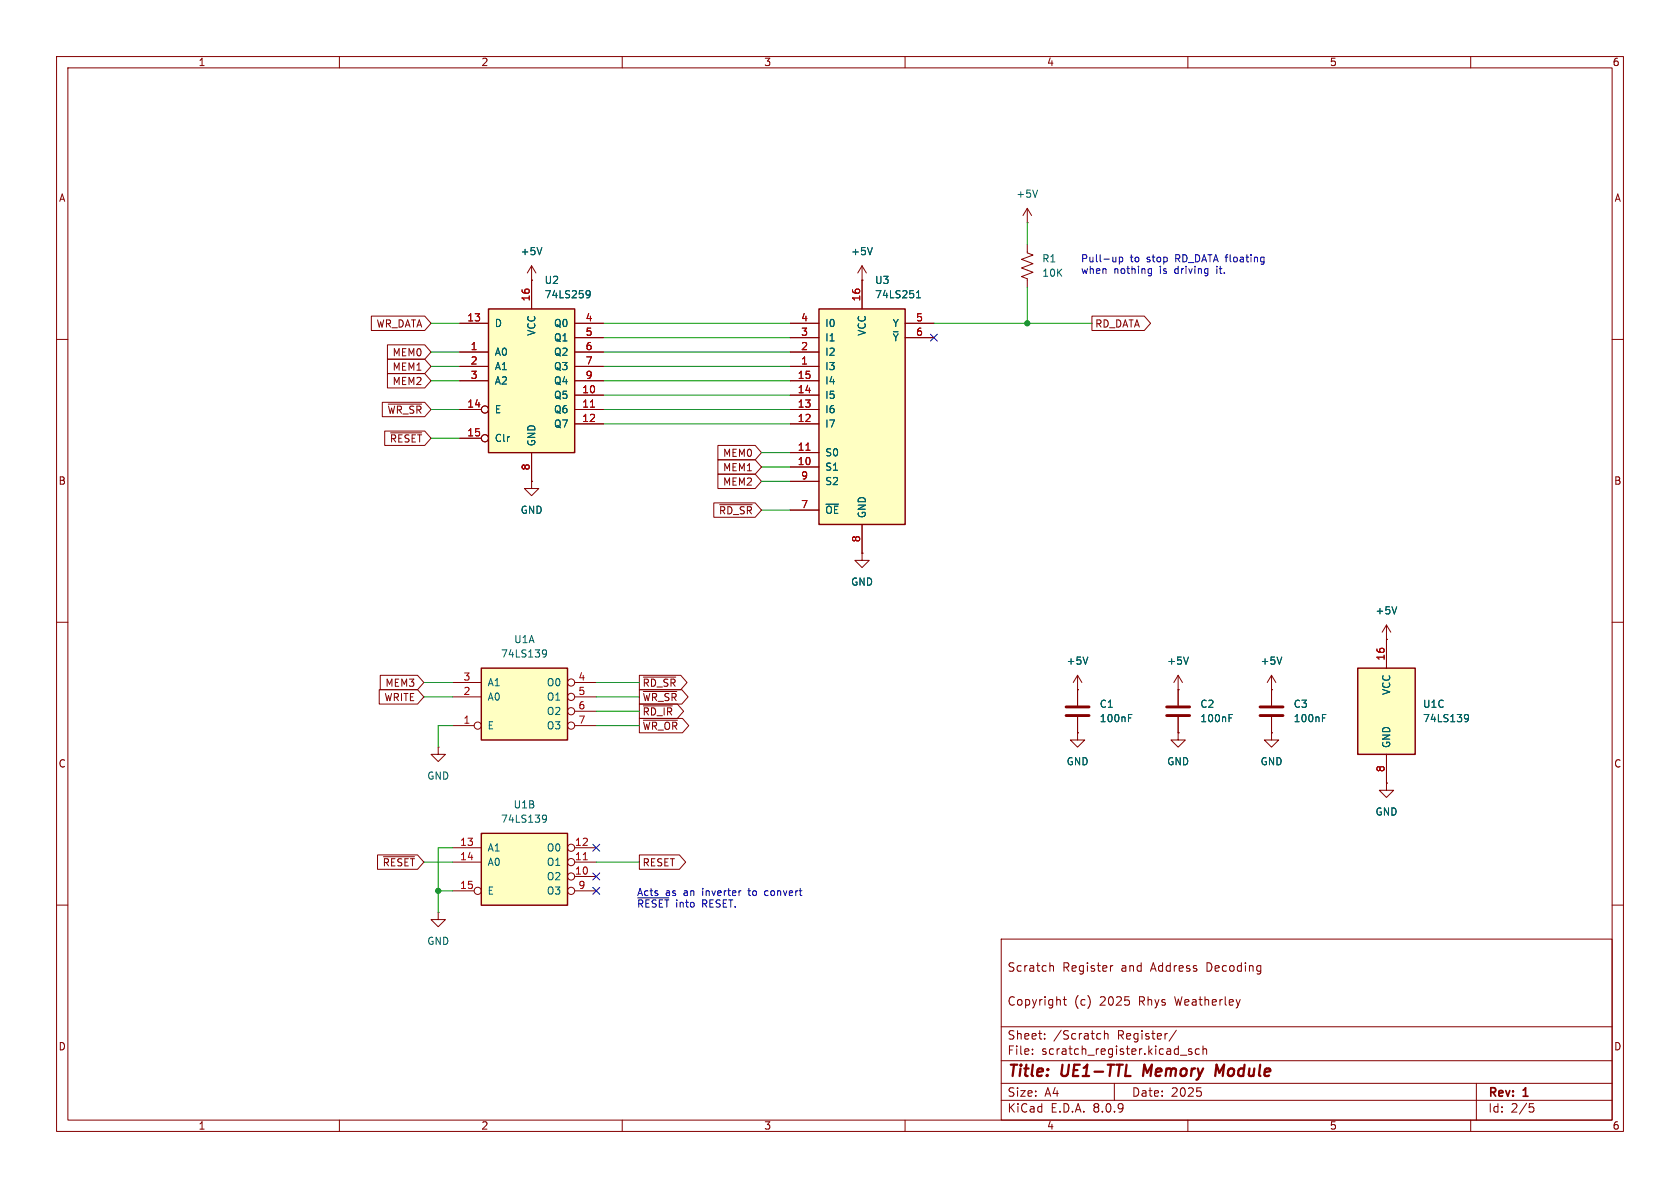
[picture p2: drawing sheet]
<svg xmlns="http://www.w3.org/2000/svg" width="297mm" height="210mm" viewBox="0 0 297 210" stroke-linecap="round" stroke-linejoin="round" font-family="sans-serif">
<g fill="none" stroke="#840000" stroke-width=".18">
<path d="M10 10h277v190h-277zM12 12h273v186h-273zM60 10v2M110 10v2M160 10v2M210 10v2M260 10v2M152.4 49.5h.1M152.4 47l-.8 1.3M152.4 47v2.5M152.4 47l.8 1.3M10 60h2"/>
<path d="M285 60h2M10 110h2M245.1 113h.1M245.1 110.5l-.8 1.3M245.1 110.5v2.5M245.1 110.5l.8 1.3M285 110h2M10 160h2M177 166h108v32h-108zM185.7 170.8h.5v.9M188 176.7h.5M188.2 176.2v1.3l.3 .2"/>
<path d="M196.3 170.7v1M196.7 170.7l-.2 .1-.2 .2M285 160h2M60 198v2M110 198v2M160 198v2M177 194.5h108M177 191.5h108M177 187.5h108M177 181.5h108M182.5 186.3v.1M182.5 185.5v.1"/>
<path d="M184.7 183.6v.1M184.7 182.8v.1M194.5 182.7l.1 .1M194.6 183.6l-.1 .1M195.2 182.2v1.5M195.2 182.8l.3-.1 .3 .1 .1 .9M197 191.5v3M208 182.1l-1.3 2M208.7 186.5h1.1M210 198v2M210.7 185.5l-.4-.1-.2 .2 .1 .2 .5 .2v.3h-.6M212 185.5l-.4-.1-.3 .3v.4l.2 .2h.5"/>
<path d="M212.2 192.9l.2 .3-.2 .5M212.7 185.5l.2-.1 .3 .1 .1 .9M212.7 184.9v1.5M260 198v2M261 191.5v6.5M270.4 195.1h.7M270.5 195.7h.4l.3 .3-.2 .5-.5 .1"/>
</g>
<path d="M202.3 188.2l-.2 2M216.4 188.2l-.8 1.4-.5-1.4-.3 2" fill="none" stroke="#840000" stroke-width=".4"/>
<path d="M154.2 43.8l-.4 1.2M246.9 107.3l-.4 1.2" fill="none" stroke="#006464" stroke-width=".18"/>
<path d="M144.8 54.6h15.2v38.1h-15.2z" fill="#ffffc2"/>
<path d="M144.8 54.6h15.2v38.1h-15.2z" fill="none" stroke="#840000" stroke-width=".25"/>
<g fill="none" stroke="#840000" stroke-width=".18">
<path d="M139.7 59.7h5.1M139.7 57.2h5.1M152.4 49.5v5.1M160 59.7h5.1M160 57.2h5.1M139.7 64.8h5.1M139.7 74.9h5.1M139.7 72.4h5.1M139.7 69.9h5.1M139.7 67.3h5.1M139.7 62.2h5.1M139.7 82.6h5.1"/>
<path d="M139.7 80h5.1M139.7 90.2h5.1M139.7 85.1h5.1M152.4 92.7v5.1M190.5 119.4l-.8 1.3M190.5 119.4v5.3M190.5 119.4l.8 1.3M208.3 119.4v5.3M208.3 119.4l-.8 1.3M208.3 119.4l.7 1.3M190.5 121.9h.1M190.5 129.5v1.3h1.3l-1.3 1.3-1.3-1.3h1.3"/>
<path d="M190.5 129.5h.1M190.5 126.7v2.8M208.3 121.9h.1M208.3 129.5v1.3h1.2l-1.2 1.3-1.3-1.3h1.3M208.3 129.5h.1M208.3 126.7v2.8"/>
</g>
<path d="M142.5 79.6h.7" fill="none" stroke="#a90000" stroke-width=".18"/>
<path d="M157.9 58.6h.9M162 52.6h.7M162 51.7l.4-.3v1.2M192.3 116.1l-.4 1.3M210.1 116.1l-.4 1.3M199.5 126.9h.4M199.5 126.3h.6M217.3 126.9h.4M217.3 126.3h.6" fill="none" stroke="#006464" stroke-width=".18"/>
<path d="M188.5 126.5h4M188.5 125h4M206.2 126.5h4.1M206.2 125h4.1" fill="none" stroke="#840000" stroke-width=".51"/>
<path d="M85.1 147.3h15.2v12.7h-15.2z" fill="#ffffc2"/>
<path d="M85.1 147.3h15.2v12.7h-15.2z" fill="none" stroke="#840000" stroke-width=".25"/>
<g fill="none" stroke="#840000" stroke-width=".18">
<path d="M94 49.5h.1M94 47l-.8 1.3M94 47v2.5M94 47l.7 1.3M94 85.1v1.3h1.2l-1.2 1.2-1.3-1.2h1.3M94 85.1h.1M152.4 97.8v1.3h1.3l-1.3 1.2-1.3-1.2h1.3M152.4 97.8h.1M80 152.4h5.1M80 149.9h5.1M80 157.5h3.8M101.6 154.9h3.8"/>
<path d="M101.6 152.4h3.8M101.6 149.9h3.8M101.6 157.5h3.8M77.5 161.3v1.3h1.2l-1.2 1.2-1.3-1.2h1.3M77.5 161.3h.1"/>
<circle cx="84.5" cy="157.5" r=".63"/>
<circle cx="101" cy="157.5" r=".63"/>
<circle cx="101" cy="154.9" r=".63"/>
<circle cx="101" cy="152.4" r=".63"/>
<circle cx="101" cy="149.9" r=".63"/>
</g>
<path d="M103.1 152h.7" fill="none" stroke="#a90000" stroke-width=".18"/>
<path d="M95.8 43.8l-.4 1.2M96 144.2l.4-.1 .2 .1a.84 .84 0 0 1-.4 1.2h-.2M96.6 144.6l-.2 .3-.4-.1" fill="none" stroke="#006464" stroke-width=".18"/>
<path d="M86.4 54.6h15.2v25.4h-15.2z" fill="#ffffc2"/>
<path d="M86.4 54.6h15.2v25.4h-15.2z" fill="none" stroke="#840000" stroke-width=".25"/>
<g fill="none" stroke="#840000" stroke-width=".18">
<path d="M181.6 39.4h.1M181.6 36.8l-.8 1.3M181.6 36.8v2.6M181.6 36.8l.8 1.3M81.3 57.2h5.1M94 49.5v5.1M101.6 57.2h5.1M101.6 59.7h5.1M81.3 62.2h5.1M81.3 72.4h3.8M81.3 77.5h3.8M81.3 64.8h5.1"/>
<path d="M81.3 67.3h5.1M101.6 62.2h5.1M101.6 69.9h5.1M101.6 72.4h5.1M101.6 74.9h5.1M101.6 64.8h5.1M101.6 67.3h5.1M94 80v5.1M77.5 132.1v1.3h1.2l-1.2 1.2-1.3-1.2h1.3M77.5 132.1h.1"/>
<circle cx="85.7" cy="77.5" r=".63"/>
<circle cx="85.7" cy="72.4" r=".63"/>
</g>
<path d="M104.4 72h.7" fill="none" stroke="#a90000" stroke-width=".18"/>
<path d="M183.4 33.6l-.4 1.3M103.7 51.4h.4l.2 .1a.84 .84 0 0 1-.3 1.1h-.3M104.3 51.9l-.2 .3-.4-.1" fill="none" stroke="#006464" stroke-width=".18"/>
<path d="M85.1 118.1h15.2v12.7h-15.2z" fill="#ffffc2"/>
<path d="M85.1 118.1h15.2v12.7h-15.2z" fill="none" stroke="#840000" stroke-width=".25"/>
<g fill="none" stroke="#840000" stroke-width=".18">
<path d="M181.6 43.2v1.5l1 .4-2 .7 2 .8-2 .8 2 .7-2 .8 1 .4v1.5M224.8 119.4v5.3M224.8 119.4l-.8 1.3M224.8 119.4l.8 1.3M80 128.3h3.8M80 123.2h5.1M80 120.7h5.1M101.6 128.3h3.8M101.6 123.2h3.8M101.6 120.7h3.8M101.6 125.7h3.8M224.8 121.9h.1"/>
<path d="M224.8 126.7v2.8M245.1 138.4v1.3h1.3l-1.3 1.3-1.3-1.3h1.3M245.1 138.4h.1"/>
<circle cx="84.5" cy="128.3" r=".63"/>
<circle cx="101" cy="123.2" r=".63"/>
<circle cx="101" cy="120.6" r=".63"/>
<circle cx="101" cy="125.7" r=".63"/>
<circle cx="101" cy="128.3" r=".63"/>
</g>
<path d="M96 114.9h.4l.2 .1a.84 .84 0 0 1-.4 1.1h-.2M96.6 115.4l-.2 .3-.4-.1M226.6 116.1l-.4 1.3M233.8 126.9h.4M233.8 126.3h.6" fill="none" stroke="#006464" stroke-width=".18"/>
<path d="M222.8 126.5h4M222.8 125h4" fill="none" stroke="#840000" stroke-width=".51"/>
<path d="M240 118.1h10.2v15.3h-10.2z" fill="#ffffc2"/>
<path d="M240 118.1h10.2v15.3h-10.2z" fill="none" stroke="#840000" stroke-width=".25"/>
<g fill="none" stroke="#840000" stroke-width=".18">
<path d="M65.7 55.9h9.4l1.1 1.3-1.1 1.2h-9.4zM81.3 57.2h5.1M94 49.5h.1M94 49.5v5.1M101.6 59.7h5.1M101.6 57.2h5.1M139.7 59.7h5.1M139.7 57.2h5.1M152.4 49.5h.1M152.4 49.5v5.1M160 59.7h5.1M160 57.2h5.1"/>
<path d="M193 55.9h9.3l1.1 1.3-1.1 1.2h-9.3zM67.6 71.1h7.5l1.1 1.3-1.1 1.3h-7.5zM68 76.2h7.1l1.1 1.3-1.1 1.2h-7.1zM68.5 63.5h6.6l1.1 1.3-1.1 1.2h-6.6zM68.5 61h6.6l1.1 1.2-1.1 1.3h-6.6zM68.5 66h6.6l1.1 1.3-1.1 1.3h-6.6zM68.6 71.4h5.9M69.1 76.5h5.4M81.3 64.8h5.1M81.3 72.4h3.8M81.3 67.3h5.1M81.3 62.2h5.1"/>
<path d="M81.3 77.5h3.8M101.6 64.8h5.1M101.6 74.9h5.1M101.6 72.4h5.1M101.6 69.9h5.1M101.6 67.3h5.1M101.6 62.2h5.1M126.9 78.7h6.6l1.1 1.3-1.1 1.3h-6.6zM139.7 64.8h5.1M139.7 74.9h5.1M139.7 72.4h5.1M139.7 69.9h5.1"/>
<path d="M139.7 67.3h5.1M139.7 62.2h5.1M94 85.1h.1M94 80v5.1M126.2 88.9h7.3l1.1 1.3-1.1 1.2h-7.3zM126.9 83.8h6.6l1.1 1.3-1.1 1.3h-6.6zM126.9 81.3h6.6l1.1 1.3-1.1 1.2h-6.6zM127.2 89.2h5.8M139.7 82.6h5.1M139.7 80h5.1M139.7 90.2h5.1M139.7 85.1h5.1"/>
<path d="M152.4 97.8h.1M152.4 92.7v5.1M67.2 119.4h6.6l1.1 1.3-1.1 1.2h-6.6zM113 119.4h7.4l1.1 1.3-1.1 1.2h-7.4zM113.7 119.7h5.8M245.1 113h.1M245.1 113v5.1M67 121.9h6.8l1.1 1.3-1.1 1.3h-6.8zM113 124.5h6.7l1.2 1.2-1.2 1.3h-6.7zM113 127h7.7l1.1 1.3-1.1 1.2h-7.7zM113 121.9h7.5l1.1 1.3-1.1 1.3h-7.5zM113.7 124.8h5.2"/>
<path d="M113.7 127.3h6.1M113.7 122.2h5.9M190.5 129.5h.1M190.5 121.9h.1M190.5 121.9v2.8M190.5 126.7v2.8M208.3 129.5h.1M208.3 121.9h.1M208.3 121.9v2.8M208.3 126.7v2.8M224.8 129.5v1.3h1.3l-1.3 1.3-1.3-1.3h1.3M224.8 129.5h.1"/>
<path d="M224.8 121.9h.1M224.8 121.9v2.8M224.8 126.7v2.8M245.1 138.4h.1M245.1 133.4v5M66.7 151.1h7.1l1.1 1.3-1.1 1.3h-7.1zM67.8 151.4h5.5M113 151.1h7.1l1.1 1.3-1.1 1.3h-7.1z"/>
<circle cx="85.7" cy="77.5" r=".63"/>
<circle cx="85.7" cy="72.4" r=".63"/>
</g>
<g fill="none" stroke="#006464" stroke-width=".18">
<path d="M95.8 43.8l-.4 1.2M103.7 51.4h.4l.2 .1a.84 .84 0 0 1-.3 1.1h-.3M104.3 51.9l-.2 .3-.4-.1M154.2 43.8l-.4 1.2M157.9 58.6h.9M162 52.6h.7M162 51.7l.4-.3v1.2M192.3 116.1l-.4 1.3M210.1 116.1l-.4 1.3M226.6 116.1l-.4 1.3M246.9 107.3l-.4 1.2M199.5 126.3h.6"/>
<path d="M199.5 126.9h.4M217.3 126.3h.6M217.3 126.9h.4M233.8 126.3h.6M233.8 126.9h.4M259 126.4l.4-.1 .2 .1a.84 .84 0 0 1-.3 1.2h-.3M259.6 126.9l-.2 .2-.4-.1"/>
</g>
<path d="M197.3 45.5v.8M197.3 46.2l-.4 .1M197.9 45.5h.3l.3 .2-.1 .5h-.5M197.9 45.5v1.2M203.6 47.5v1l-.2 .2-.3 .1M203.6 48.3h-.4M223.3 45.5h.2M223.5 45.5v1l-.2 .2M223.5 46.2l-.2 .1M112.7 158.7h5.5M130.9 157.5h.1M135.4 157.5l-.2 .2v.4l.2 .2" fill="none" stroke="#0000c2" stroke-width=".18"/>
<g fill="none" stroke="#009600" stroke-width=".18">
<path d="M181.6 39.4v3.8M76.2 57.2h5.1M106.7 57.2h33M106.7 59.7h33M165.1 57.2h27.9M181.6 50.8v6.4M76.2 64.8h5.1M76.2 62.2h5.1M76.2 67.3h5.1M76.2 72.4h5.1M76.2 77.5h5.1M106.7 64.8h33"/>
<path d="M106.7 74.9h33M106.7 62.2h33M106.7 69.9h33M106.7 67.3h33M106.7 72.4h33M134.6 85.1h5.1M134.6 90.2h5.1M134.6 80h5.1M134.6 82.6h5.1M74.9 123.2h5.1M74.9 120.7h5.1M80 128.3h-2.5v3.8"/>
<path d="M105.4 123.2h7.6M105.4 128.3h7.6M105.4 120.7h7.6M105.4 125.7h7.6M74.9 152.4h5.1M77.5 157.5h2.5M80 149.9h-2.5v11.4M105.4 152.4h7.6"/>
</g>
<path d="M164.5 59.1l1.2 1.2M165.7 59.1l-1.2 1.2M104.8 156.9l1.2 1.2M104.8 154.3l1.2 1.2M104.8 149.3l1.2 1.2M106 156.9l-1.2 1.2M106 154.3l-1.2 1.2M106 149.3l-1.2 1.2" fill="none" stroke="#000084" stroke-width=".18"/>
<path d="M104.4 72h.7M142.5 79.6h.7" fill="none" stroke="#a90000" stroke-width=".18"/>
<g fill="#009600" stroke="#009600" stroke-width=".18">
<circle cx="77.5" cy="157.5" r=".46"/>
<circle cx="181.6" cy="57.2" r=".46"/>
</g>
<g font-size="2.8" fill="#840000">
<text x="178" y="190.9">Title:</text>
<text x="187.7" y="190.9">UE1-TTL</text>
<text x="202.9" y="190.9">Memory</text>
<text x="216.5" y="190.9">Module</text>
</g>
<g font-size="2.1" fill="#840000">
<text x="178" y="172">Scratch</text>
<text x="187.8" y="172">Register</text>
<text x="198.2" y="172">and</text>
<text x="203.6" y="172">Address</text>
<text x="213.6" y="172">Decoding</text>
<text x="178" y="178">Copyright</text>
<text x="189.9" y="178">(c)</text>
<text x="194.5" y="178">2025</text>
<text x="201.5" y="178">Rhys</text>
<text x="208" y="178">Weatherley</text>
<text x="178" y="184">Sheet:</text>
<text x="186.2" y="184">/Scratch</text>
<text x="197.6" y="184">Register/</text>
<text x="178" y="186.7">File:</text>
<text x="184.1" y="186.7">scratch_register.kicad_sch</text>
<text x="178" y="196.9">KiCad</text>
<text x="178" y="194.1">Size:</text>
<text x="184.7" y="194.1">A4</text>
<text x="185.7" y="196.9">E.D.A.</text>
<text x="193.3" y="196.9">8.0.9</text>
<text x="200" y="194.1">Date:</text>
<text x="207" y="194.1">2025</text>
<text x="263" y="194.3">Rev:</text>
<text x="263" y="196.9">Id:</text>
<text x="267.1" y="196.9">2/5</text>
<text x="269.4" y="194.3">1</text>
</g>
<g font-size="1.8" fill="#840000">
<text x="35" y="11.9">1</text>
<text x="85" y="11.9">2</text>
<text x="135" y="11.9">3</text>
<text x="185" y="11.9">4</text>
<text x="235" y="11.9">5</text>
<text x="285" y="11.9">6</text>
<text x="10.3" y="35.9">A</text>
<text x="285.3" y="35.9">A</text>
<text x="66.5" y="58.1">WR_DATA</text>
<text x="193.5" y="58.1">RD_DATA</text>
<text x="69.3" y="65.7">MEM1</text>
<text x="69.3" y="63.2">MEM0</text>
<text x="69.3" y="68.3">MEM2</text>
<text x="68.4" y="73.3">~{WR_SR}</text>
<text x="68.8" y="78.4">~{RESET}</text>
<text x="127.7" y="81">MEM0</text>
<text x="127.7" y="83.5">MEM1</text>
<text x="10.3" y="85.9">B</text>
<text x="127.7" y="86">MEM2</text>
<text x="285.3" y="85.9">B</text>
<text x="127" y="91.1">~{RD_SR}</text>
<text x="67.9" y="124.1">WRITE</text>
<text x="68" y="121.6">MEM3</text>
<text x="113.5" y="124.1">~{WR_SR}</text>
<text x="113.5" y="121.6">~{RD_SR}</text>
<text x="113.5" y="126.7">~{RD_IR}</text>
<text x="113.5" y="129.2">~{WR_OR}</text>
<text x="10.3" y="135.9">C</text>
<text x="285.3" y="135.9">C</text>
<text x="67.6" y="153.4">~{RESET}</text>
<text x="113.5" y="153.4">RESET</text>
<text x="10.3" y="185.9">D</text>
<text x="285.3" y="185.9">D</text>
<text x="35" y="199.9">1</text>
<text x="85" y="199.9">2</text>
<text x="135" y="199.9">3</text>
<text x="185" y="199.9">4</text>
<text x="235" y="199.9">5</text>
<text x="285" y="199.9">6</text>
</g>
<g font-size="1.8" fill="#006464">
<text x="179.6" y="35.2">+5V</text>
<text x="91.9" y="45.3">+5V</text>
<text x="150.4" y="45.3">+5V</text>
<text x="184.2" y="46.6">R1</text>
<text x="96.2" y="52.9">74LS259</text>
<text x="96.2" y="50.4">U2</text>
<text x="154.6" y="52.9">74LS251</text>
<text x="154.6" y="50.4">U3</text>
<text x="184.2" y="49.1">10K</text>
<text x="87.4" y="58">D</text>
<text x="94.8" y="59.5" transform="rotate(-90 94.8 59.5)">VCC</text>
<text x="97.8" y="58">Q0</text>
<text x="145.8" y="58">I0</text>
<text x="153.3" y="59.5" transform="rotate(-90 153.3 59.5)">VCC</text>
<text x="157.7" y="58">Y</text>
<text x="87.4" y="63.1">A0</text>
<text x="87.4" y="65.6">A1</text>
<text x="97.8" y="60.6">Q1</text>
<text x="97.8" y="63.1">Q2</text>
<text x="97.8" y="65.6">Q3</text>
<text x="145.8" y="65.6">I3</text>
<text x="145.8" y="63.1">I2</text>
<text x="145.8" y="60.6">I1</text>
<text x="157.7" y="60.6">~{Y}</text>
<text x="87.4" y="68.2">A2</text>
<text x="97.8" y="70.7">Q5</text>
<text x="97.8" y="68.2">Q4</text>
<text x="145.8" y="70.7">I5</text>
<text x="145.8" y="68.2">I4</text>
<text x="87.4" y="73.3">E</text>
<text x="97.8" y="73.3">Q6</text>
<text x="97.8" y="75.8">Q7</text>
<text x="145.8" y="75.8">I7</text>
<text x="145.8" y="73.3">I6</text>
<text x="87.4" y="78.3">Clr</text>
<text x="94.8" y="79" transform="rotate(-90 94.8 79)">GND</text>
<text x="145.8" y="83.4">S1</text>
<text x="145.8" y="80.9">S0</text>
<text x="145.8" y="86">S2</text>
<text x="91.9" y="91">GND</text>
<text x="145.8" y="91">~{OE}</text>
<text x="153.3" y="91.7" transform="rotate(-90 153.3 91.7)">GND</text>
<text x="150.4" y="103.7">GND</text>
<text x="90.8" y="113.9">U1A</text>
<text x="243.1" y="108.8">+5V</text>
<text x="88.5" y="116.4">74LS139</text>
<text x="188.5" y="117.7">+5V</text>
<text x="206.2" y="117.7">+5V</text>
<text x="222.8" y="117.7">+5V</text>
<text x="86.1" y="124.1">A0</text>
<text x="86.1" y="121.5">A1</text>
<text x="96.6" y="121.5">O0</text>
<text x="96.6" y="124.1">O1</text>
<text x="194.3" y="125.3">C1</text>
<text x="212.1" y="125.3">C2</text>
<text x="228.6" y="125.3">C3</text>
<text x="246" y="123" transform="rotate(-90 246 123)">VCC</text>
<text x="251.5" y="125.3">U1C</text>
<text x="86.1" y="129.1">E</text>
<text x="96.6" y="126.6">O2</text>
<text x="96.6" y="129.1">O3</text>
<text x="194.3" y="127.9">100nF</text>
<text x="212.1" y="127.9">100nF</text>
<text x="228.6" y="127.9">100nF</text>
<text x="251.5" y="127.9">74LS139</text>
<text x="188.5" y="135.5">GND</text>
<text x="206.2" y="135.5">GND</text>
<text x="222.8" y="135.5">GND</text>
<text x="246" y="132.3" transform="rotate(-90 246 132.3)">GND</text>
<text x="75.4" y="138">GND</text>
<text x="90.7" y="143.1">U1B</text>
<text x="88.5" y="145.6">74LS139</text>
<text x="243.1" y="144.4">GND</text>
<text x="86.1" y="150.7">A1</text>
<text x="86.1" y="153.3">A0</text>
<text x="96.6" y="155.8">O2</text>
<text x="96.6" y="153.3">O1</text>
<text x="96.6" y="150.7">O0</text>
<text x="86.1" y="158.3">E</text>
<text x="96.6" y="158.3">O3</text>
<text x="75.4" y="167.2">GND</text>
</g>
<g font-size="1.8" fill="#0000c2">
<text x="191" y="46.6">Pull-up</text>
<text x="199.8" y="46.6">to</text>
<text x="202.8" y="46.6">stop</text>
<text x="208.1" y="46.6">RD_DATA floating</text>
<text x="191" y="48.6">when</text>
<text x="196.9" y="48.6">nothing</text>
<text x="205.1" y="48.6">is</text>
<text x="207.9" y="48.6">driving</text>
<text x="215.5" y="48.6">it.</text>
<text x="112.5" y="158.6">Acts</text>
<text x="112.5" y="160.6">~{RESET}</text>
<text x="117.6" y="158.6">as</text>
<text x="119.4" y="160.6">into</text>
<text x="121" y="158.6">an</text>
<text x="124.2" y="160.6">RESET.</text>
<text x="124.4" y="158.6">inverter</text>
<text x="132.8" y="158.6">to</text>
<text x="135.9" y="158.6">convert</text>
</g>
<g font-size="1.8" fill="#a90000">
<text x="93.7" y="53.4" transform="rotate(-90 93.7 53.4)">16</text>
<text x="152.1" y="53.4" transform="rotate(-90 152.1 53.4)">16</text>
<text x="82.5" y="56.9">13</text>
<text x="103.4" y="56.9">4</text>
<text x="103.4" y="59.4">5</text>
<text x="141.5" y="59.4">3</text>
<text x="141.5" y="56.9">4</text>
<text x="161.9" y="56.9">5</text>
<text x="161.9" y="59.4">6</text>
<text x="83.1" y="62">1</text>
<text x="83.1" y="64.5">2</text>
<text x="103.4" y="62">6</text>
<text x="103.4" y="64.5">7</text>
<text x="141.5" y="64.5">1</text>
<text x="141.5" y="62">2</text>
<text x="83.1" y="67.1">3</text>
<text x="102.8" y="69.6">10</text>
<text x="103.4" y="67.1">9</text>
<text x="140.9" y="69.6">14</text>
<text x="140.9" y="67.1">15</text>
<text x="82.5" y="72.1">14</text>
<text x="82.5" y="77.2">15</text>
<text x="102.8" y="72.1">11</text>
<text x="102.8" y="74.7">12</text>
<text x="140.9" y="74.7">12</text>
<text x="140.9" y="72.1">13</text>
<text x="93.7" y="83.3" transform="rotate(-90 93.7 83.3)">8</text>
<text x="140.9" y="82.3">10</text>
<text x="140.9" y="79.8">11</text>
<text x="141.5" y="89.9">7</text>
<text x="141.5" y="84.8">9</text>
<text x="152.1" y="96" transform="rotate(-90 152.1 96)">8</text>
<text x="244.9" y="116.9" transform="rotate(-90 244.9 116.9)">16</text>
<text x="81.8" y="122.9">2</text>
<text x="81.8" y="120.4">3</text>
<text x="102.2" y="120.4">4</text>
<text x="102.2" y="122.9">5</text>
<text x="102.2" y="125.5">6</text>
<text x="81.8" y="128">1</text>
<text x="102.2" y="128">7</text>
<text x="244.9" y="136.6" transform="rotate(-90 244.9 136.6)">8</text>
<text x="81.2" y="149.6">13</text>
<text x="101.6" y="149.6">12</text>
<text x="81.2" y="152.1">14</text>
<text x="101.6" y="154.7">10</text>
<text x="101.6" y="152.1">11</text>
<text x="81.2" y="157.2">15</text>
<text x="102.2" y="157.2">9</text>
</g>
</svg>
